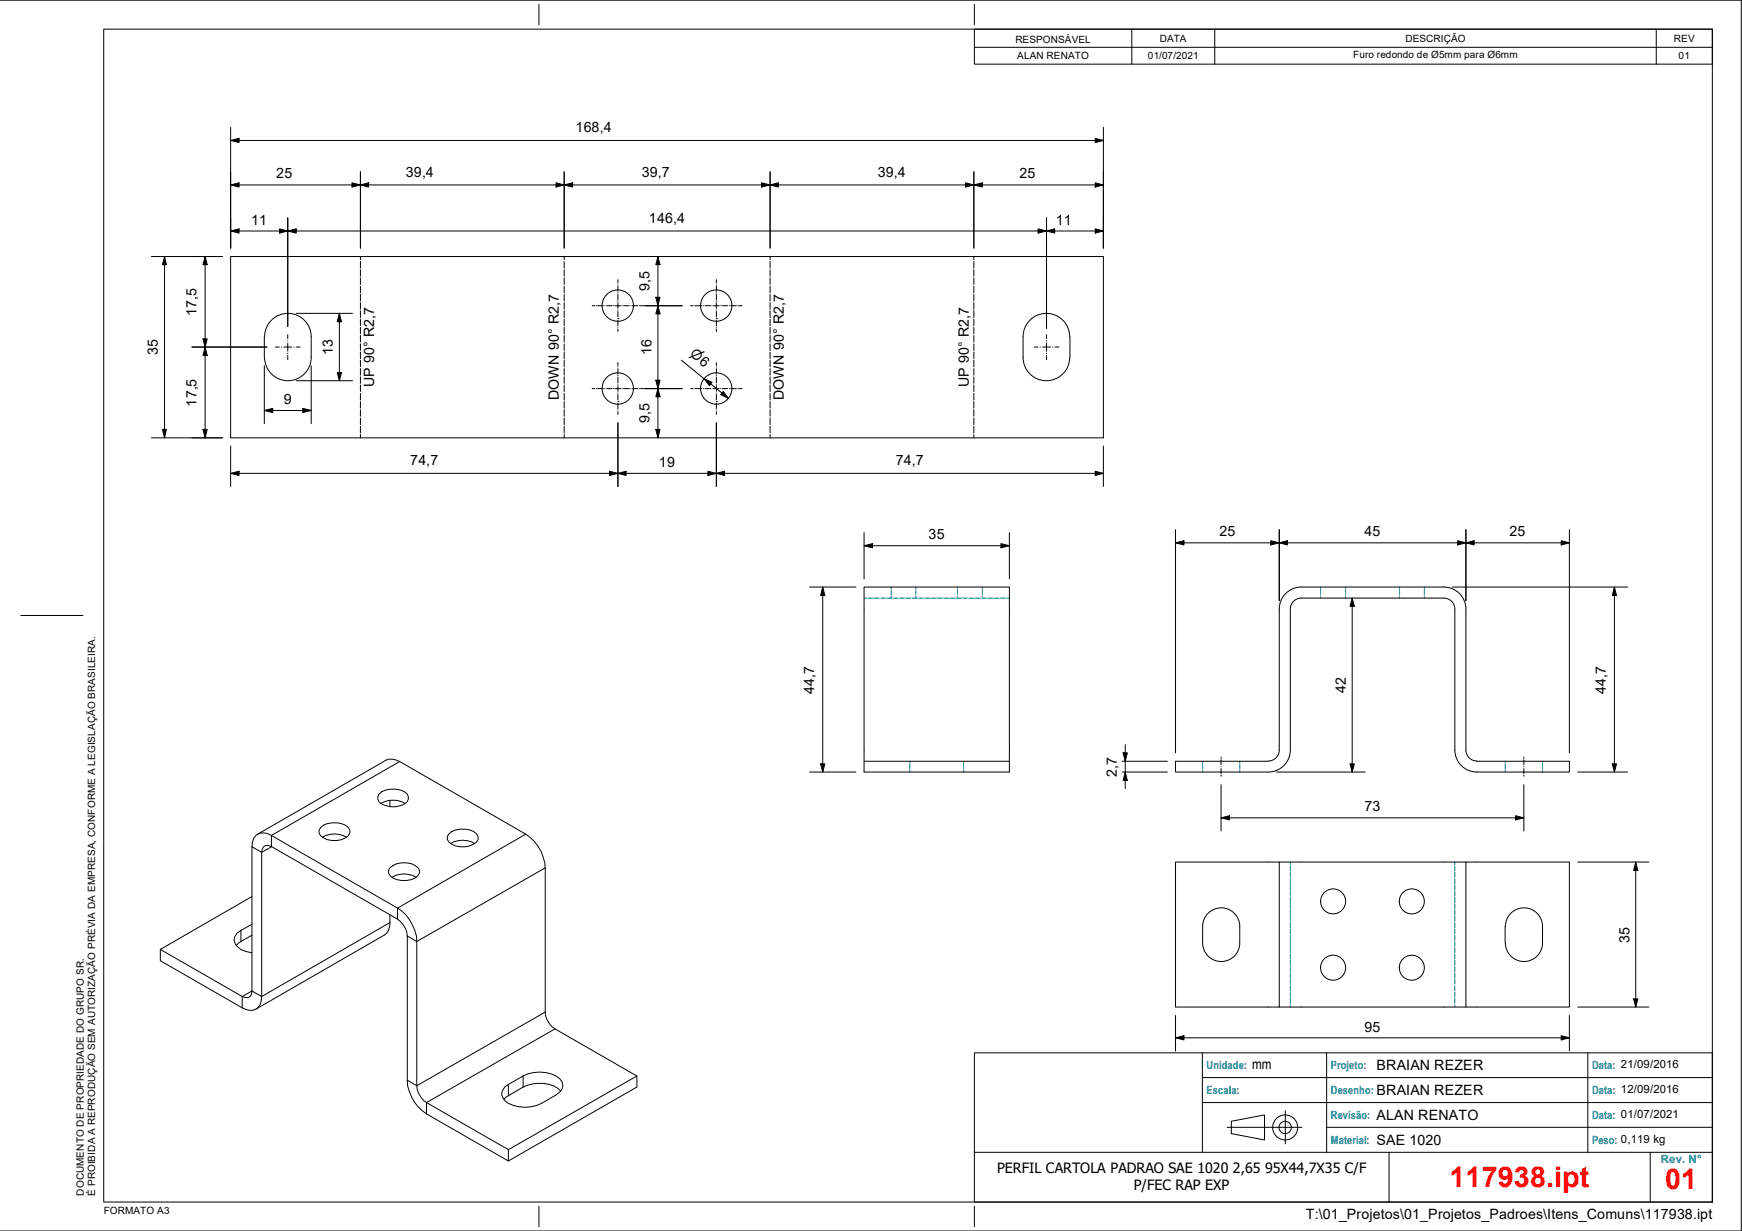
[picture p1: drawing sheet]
<svg xmlns="http://www.w3.org/2000/svg" width="420mm" height="297mm" viewBox="0 0 420 297" stroke-linecap="round" stroke-linejoin="round" font-family="sans-serif">
<!-- layer: Hidden (ISO) -->
<g fill="none" stroke="#0080bf" stroke-width=".24">
<path d="M208.4 144.3h.6M209.4 144.3h1.2M210.9 144.3h1.2M212.4 144.3h1.2M213.9 144.3h1.2M214.9 141.7v.5M214.9 142.5v1M214.9 143.8v.5M215.5 144.3h1.2M217 144.3h1.2M218.5 144.3h1.2M220 144.3h1.2"/>
<path d="M220.9 141.7v.5M220.9 142.5v1M220.9 143.8v.5M221.6 144.3h1.2M223.1 144.3h1.2M224.5 144.3h1.3M226.1 144.3h1.2M227.6 144.3h1.3M229.1 144.3h1.3M230.6 144.3h1.3M230.9 141.7v.5M230.9 142.5v1"/>
<path d="M230.9 143.8v.5M232.2 144.3h1.2M233.7 144.3h1.2M235.2 144.3h1.2M236.7 144.3h1.2M236.9 141.7v.5M236.9 142.5v1M236.9 143.8v.5M238.3 144.3h1.2M239.8 144.3h1.2M241.3 144.3h1.2M242.8 144.3h.7"/>
<path d="M318.5 141.7v.5M318.5 142.5v1M318.5 143.8v.5M324.5 141.7v.5M324.5 142.5v1M324.5 143.8v.5M337.6 141.7v.5M337.6 142.5v1M337.6 143.8v.5M343.5 141.7v.5M343.5 142.5v1M343.5 143.8v.5"/>
<path d="M219.5 183.7v.5M219.5 184.5v1M219.5 185.8v.5M232.4 183.7v.5M232.4 184.5v1M232.4 185.8v.5M290.1 183.7v.5M290.1 184.5v1M290.1 185.8v.5M299 183.7v.5M299 184.5v1M299 185.8v.5"/>
<path d="M363 183.7v.5M363 184.5v1M363 185.8v.5M372 183.7v.5M372 184.5v1M372 185.8v.5M311.2 208v.6M311.2 209v1.2M311.2 210.5v1.2M311.2 212v1.2M311.2 213.5v1.2M311.2 215v1.3"/>
<path d="M311.2 216.5v1.3M311.2 218v1.3M311.2 219.6v1.2M350.9 208v.6M350.9 209v1.2M350.9 210.5v1.2M350.9 212v1.2M350.9 213.5v1.2M350.9 215v1.3M350.9 216.5v1.3M350.9 218v1.3M350.9 219.6v1.2"/>
<path d="M311.2 221.1v1.2M311.2 222.6v1.2M311.2 224.1v1.2M311.2 225.7v1.2M311.2 227.2v1.2M311.2 228.7v1.2M311.2 230.2v1.2M311.2 231.8v1.2M311.2 233.3v1.2M311.2 234.8v1.2M311.2 236.3v1.2M311.2 237.9v1.2"/>
<path d="M311.2 239.4v1.2M350.9 221.1v1.2M350.9 222.6v1.2M350.9 224.1v1.2M350.9 225.7v1.2M350.9 227.2v1.2M350.9 228.7v1.2M350.9 230.2v1.2M350.9 231.8v1.2M350.9 233.3v1.2M350.9 234.8v1.2M350.9 236.3v1.2"/>
<path d="M350.9 237.9v1.2M350.9 239.4v1.2M311.2 240.9v1.2M311.2 242.4v.6M350.9 240.9v1.2M350.9 242.4v.6"/>
</g>
<!-- layer: Visible (ISO) -->
<g fill="none" stroke="#000" stroke-width=".24">
<path d="M55.6 61.9h210.5v43.7h-210.5zM63.8 81.3v5M63.8 86.3a5.6 5.6 0 0 0 5.6 5.6 5.6 5.6 0 0 0 5.7-5.6M63.8 81.2a5.6 5.6 0 0 1 5.6-5.6 5.6 5.6 0 0 1 5.7 5.6M75.1 81.3v5M246.8 81.2a5.6 5.6 0 0 1 5.6-5.6 5.6 5.6 0 0 1 5.6 5.6M246.8 81.3v5M246.8 86.3a5.6 5.6 0 0 0 5.6 5.6 5.6 5.6 0 0 0 5.6-5.6M258.1 81.3v5M308.5 147v34a2.64 2.64 0 0 1-2.6 2.6M311.2 147v34a5.3 5.3 0 0 1-5.3 5.3h-22.4v-2.6h22.4M313.8 141.7h34.4"/>
<path d="M313.8 144.3h34.4M313.8 144.3a2.64 2.64 0 0 0-2.6 2.7M313.8 141.7a5.3 5.3 0 0 0-5.3 5.3M348.3 144.3a2.64 2.64 0 0 1 2.6 2.7M348.3 141.7a5.3 5.3 0 0 1 5.3 5.3M350.9 147v34a5.3 5.3 0 0 0 5.3 5.3h22.3v-2.6h-22.3M353.6 147v34a2.64 2.64 0 0 0 2.6 2.6M77.3 199.7a5.3 5.3 0 0 1 6.7 0 1.5 1.5 0 0 1-.7 2.5 5.4 5.4 0 0 1-6-.5l-.3-.7v-.7zM91.4 191.6a5.4 5.4 0 0 1 6.8 0 1.59 1.59 0 0 1-.7 2.4 5.5 5.5 0 0 1-6.1-.5l-.3-.7v-.6zM91.9 193.9a6 6 0 0 1 5.8 0M94 193.1v1.5M208.4 183.7h35.1v2.6h-35.1z"/>
<path d="M208.4 183.7v-42h35.1v42M60.8 216.3l-22.1 12.8 19.7 11.4a1.44 1.44 0 0 0 1.7 .1 1.44 1.44 0 0 0 .7-1.5v-34.8a2.88 2.88 0 0 1 2.6-3.3l1 .1 1.1 .5 30.4 17.5a10.1 10.1 0 0 1 4.6 8.1v34.8a5.2 5.2 0 0 0 2.4 4.1l19.7 11.3 31-17.8M62.2 201.3l30.9-17.9a3.6 3.6 0 0 1 3.3 .4l30.4 17.5a10.3 10.3 0 0 1 4.7 8.1v34.8a5.2 5.2 0 0 0 2.4 4.1l19.7 11.3v2.7l-31 17.8M77.7 202a5.6 5.6 0 0 1 5.9 0M94.1 209.3a5.3 5.3 0 0 1 6.7 0l.4 .7a2.21 2.21 0 0 1-2 2.3 4.6 4.6 0 0 1-5.5-1.6v-.7zM94.6 211.7a5.6 5.6 0 0 1 5.8 0M108.3 201.2a5.3 5.3 0 0 1 6.6 0 1.5 1.5 0 0 1-.7 2.5 5.4 5.4 0 0 1-5.9-.5l-.4-.6v-.7zM108.6 203.6a5.6 5.6 0 0 1 5.9 0M308.5 208h-25v35h25M353.6 208h24.9v35h-24.9zM353.6 208h-45.1v35h45.1M38.7 229.1v2.7l19.7 11.4a2.94 2.94 0 0 0 4.3-.6l.4-2.1v-34.8a1.46 1.46 0 0 1 .7-1.6 1.46 1.46 0 0 1 1.7 .2l30.4 17.5a5.6 5.6 0 0 1 2.3 4.1v34.8a10.3 10.3 0 0 0 4.7 8.1l19.7 11.3v-2.7"/>
<path d="M60.8 225.7l-2.7 1.5-1.1 .9M60.8 223l-2.7 1.5a2.34 2.34 0 0 0-.8 4l.9 .7 2.6 .7M94 220.8a5.9 5.9 0 0 1-.7 4.4l-31.6 18.3M290.1 227.5v-4a4.5 4.5 0 0 1 4.4-4.4 4.5 4.5 0 0 1 4.5 4.4v4M290.1 227.5a4.5 4.5 0 0 0 4.4 4.5 4.5 4.5 0 0 0 4.5-4.5M363 223.5v4M363.1 227.5a4.5 4.5 0 0 0 4.5 4.5 4.5 4.5 0 0 0 4.4-4.5M363.1 223.5a4.5 4.5 0 0 1 4.5-4.4 4.5 4.5 0 0 1 4.4 4.4v4M121.7 262.3a15.2 15.2 0 0 1 8.5-3.6 7.3 7.3 0 0 1 4.8 1.6 2.1 2.1 0 0 1 0 3.2 12 12 0 0 1-9.8 3.6 4.4 4.4 0 0 1-4.2-3.1zM135.3 263.3a8.1 8.1 0 0 0-9.1-1l-4.2 2.5-.5 .5"/>
<circle cx="149" cy="73.7" r="3.8"/>
<circle cx="172.8" cy="73.7" r="3.8"/>
<circle cx="149" cy="93.7" r="3.8"/>
<circle cx="172.8" cy="93.7" r="3.8"/>
<circle cx="321.5" cy="217.5" r="3"/>
<circle cx="340.5" cy="217.5" r="3"/>
<circle cx="321.5" cy="233.5" r="3"/>
<circle cx="340.5" cy="233.5" r="3"/>
</g>
<!-- layer: Visible Narrow (ISO) -->
<path d="M96.4 183.8l-30.9 17.8v2.7M60.8 204.3l2.3 1.4 2.4-1.4M126.8 201.3l-30.9 17.8v2.7M131.5 209.4l-31 17.8-2.3-1.3M58.1 224.5v2.7M94 222.6l-30.9 17.9-2.3-1.4-2.4 1.4v2.7M126.2 259.6v2.7M131.5 244.2l-31 17.8-2.3-1.3M133.9 248.3l-31 17.8v2.7M122.6 261.7v2.7" fill="none" stroke="#000" stroke-width=".24"/>
<!-- layer: Bend Centerline (ISO) -->
<g fill="none" stroke="#000" stroke-width=".24">
<path d="M86.9 61.9v.8M86.9 63.1v1.6M86.9 65.1v1.6M86.9 67v1.6M86.9 69.1v1.6M86.9 71v1.6M86.9 73v1.6M86.9 75v1.6M86.9 77v1.6M86.9 79v1.6M136.1 61.9v.8M136.1 63.1v1.6"/>
<path d="M136.1 65.1v1.6M136.1 67v1.6M136.1 69.1v1.6M136.1 71v1.6M136.1 73v1.6M136.1 75v1.6M136.1 77v1.6M136.1 79v1.6M185.7 61.9v.8M185.7 63.1v1.6M185.7 65.1v1.6M185.7 67v1.6"/>
<path d="M185.7 69.1v1.6M185.7 71v1.6M185.7 73v1.6M185.7 75v1.6M185.7 77v1.6M185.7 79v1.6M234.9 61.9v.8M234.9 63.1v1.6M234.9 65.1v1.6M234.9 67v1.6M234.9 69.1v1.6M234.9 71v1.6"/>
<path d="M234.9 73v1.6M234.9 75v1.6M234.9 77v1.6M234.9 79v1.6M86.9 80.9v1.6M86.9 83v1.6M86.9 84.9v1.6M86.9 86.9v1.6M86.9 88.9v1.6M86.9 90.9v1.6M86.9 92.9v1.6M86.9 94.9v1.6"/>
<path d="M86.9 96.9v1.6M86.9 98.9v1.5M136.1 80.9v1.6M136.1 83v1.6M136.1 84.9v1.6M136.1 86.9v1.6M136.1 88.9v1.6M136.1 90.9v1.6M136.1 92.9v1.6M136.1 94.9v1.6M136.1 96.9v1.6M136.1 98.9v1.5"/>
<path d="M185.7 80.9v1.6M185.7 83v1.6M185.7 84.9v1.6M185.7 86.9v1.6M185.7 88.9v1.6M185.7 90.9v1.6M185.7 92.9v1.6M185.7 94.9v1.6M185.7 96.9v1.6M185.7 98.9v1.5M234.9 80.9v1.6M234.9 83v1.6"/>
<path d="M234.9 84.9v1.6M234.9 86.9v1.6M234.9 88.9v1.6M234.9 90.9v1.6M234.9 92.9v1.6M234.9 94.9v1.6M234.9 96.9v1.6M234.9 98.9v1.5M86.9 100.9v1.6M86.9 102.9v1.5M86.9 104.8v.8M136.1 100.9v1.6"/>
<path d="M136.1 102.9v1.5M136.1 104.8v.8M185.7 100.9v1.6M185.7 102.9v1.5M185.7 104.8v.8M234.9 100.9v1.6M234.9 102.9v1.5M234.9 104.8v.8"/>
</g>
<!-- layer: Border (ISO) -->
<path d="M0 0h420v297h-420M25 7h388v283.1h-388zM130 1.1v4.9M235 1.1v4.9M5 148.5h15M130 291.1v4.9M235 291.1v4.9" fill="none" stroke="#000" stroke-width=".24"/>
<!-- layer: Title (ISO) -->
<g fill="none" stroke="#000" stroke-width=".24">
<path d="M235 254h178v36.1h-178zM290 254v24.1M320 254v24.1M383 254v24.1M235 278.1h178M290 266.1h123M290 260h123M296 272h18M297 270.6l8-1.6v6.1l-8-1.6zM310 268v8M320 272h93M335 278.1v12"/>
<path d="M398 278.1v12"/>
<circle cx="310" cy="272.1" r="3"/>
<circle cx="310" cy="272.1" r="1.49"/>
</g>
<!-- layer: Dimension (ISO) -->
<g fill="none" stroke="#000" stroke-width=".24">
<path d="M55.6 33.9l2.1-.5v1zM55.6 33.9h210.5M55.6 30.7v29.2M264.2 33.4l1.9 .5-1.9 .5zM266.1 30.7v29.2M55.6 55.7l2.1-.5v1zM55.6 44.6l2.1-.5v1zM55.6 55.7h210.5M55.6 44.6h210.5M67.4 55.2l2 .5-2 .5zM69.4 55.7l2-.5v1zM69.4 52.6v26.2"/>
<path d="M84.9 44.1l2 .5-2 .5zM86.9 44.6l2-.5v1zM86.9 41.5v18.4M134.1 44.1l2 .5-2 .5zM136.1 44.6l2-.5v1zM136.1 41.5v18.4M183.7 44.1l2 .5-2 .5zM185.7 44.6l2-.5v1zM185.7 41.5v18.4M232.9 44.1l2 .5-2 .5zM234.9 44.6l2-.5v1zM234.9 41.5v18.4"/>
<path d="M250.4 55.2l2 .5-2 .5zM252.4 55.7l2-.5v1zM252.4 52.6v26.6M264.2 55.2l1.9 .5-1.9 .5zM264.2 44.1l1.9 .5-1.9 .5zM36.5 61.9h17.2M39.7 61.9l.4 2h-.9zM39.7 61.9v43.7M49.5 61.9l.5 2h-1zM49.5 61.9v43.7M71.4 75.6h13.6M81.9 75.6l.5 2h-1.1z"/>
<path d="M81.9 75.6v16.3M155.5 73.8h9M158.2 71.7h1l-.5 2.1zM158.7 61.9l.5 2h-1zM158.7 73.8l.5 1.9h-1zM158.7 61.9v43.7M46.3 83.7h18.1M49 81.8h1l-.5 1.9zM49.5 83.7l.5 2.1h-1zM63.8 99l2-.5v1.1zM63.8 99h11.3M63.8 88.3v13.9"/>
<path d="M71.4 91.9h13.6M73 98.5l2.1 .5-2.1 .6zM75.1 88.3v13.9M81.3 89.9h1.1l-.5 2zM155.5 93.8h9M158.2 91.7h1l-.5 2.1zM158.7 93.8l.5 1.9h-1zM164.3 86.9l11.4 9.2M169.9 91.4l1.8 .9-.6 .8zM174.4 94.5l1.3 1.6-1.8-.9zM36.5 105.6h17.2M39.2 103.6h.9l-.4 2z"/>
<path d="M49 103.6h1l-.5 2zM55.6 114.2l2.1-.5v1zM55.6 107.6v9.8M55.6 114.2h210.5M147 113.7l2 .5-2 .5zM149 114.2l2-.5v1zM149 102v15.4M158.2 103.6h1l-.5 2zM170.8 113.7l2 .5-2 .5zM172.8 114.2l2-.5v1zM172.8 102v15.4M264.2 113.7l1.9 .5-1.9 .5z"/>
<path d="M266.1 107.6v9.8M208.4 131.7l2-.5v1zM208.4 131.7h35.1M208.4 128.5v11.2M241.4 131.2l2.1 .5-2.1 .5zM243.5 128.5v11.2M283.5 131l2.1-.5v1zM283.5 131h95M283.5 127.8v53.9M306.5 130.5l2 .5-2 .5zM308.5 131l2-.5v1zM308.5 127.8v17.2"/>
<path d="M351.5 130.5l2.1 .5-2.1 .5zM353.6 131l1.9-.5v1zM353.6 127.8v17.2M376.6 130.5l1.9 .5-1.9 .5zM378.5 127.8v53.9M195.3 141.7h11.1M198.4 141.7l.5 2h-1zM198.4 141.7v44.6M326.1 144.3l.5 2h-1zM326.1 144.3v42M350.3 141.7h42.3M389.4 141.7l.5 2h-1z"/>
<path d="M389.4 141.7v44.6M271.4 179.7v10.6M195.3 186.3h11.1M197.9 184.3h1l-.5 2zM270.6 186.3h11M270.6 183.7h11M270.9 181.7h1l-.5 2zM271.4 186.3l.5 2h-1zM294.5 197.3l2-.5v1.1zM294.5 197.3h73M294.5 189.3v11.2M307.9 186.3h21.4"/>
<path d="M325.6 184.3h1l-.5 2zM365.6 196.8l1.9 .5-1.9 .6zM367.5 189.3v11.2M380.6 186.3h12M388.9 184.3h1l-.5 2zM380.6 208h17.1M394.5 208l.5 2h-1zM394.5 208v35M283.5 250.4l2.1-.5v1zM283.5 245v8.6M283.5 250.4h95M376.6 249.9l1.9 .5-1.9 .5z"/>
<path d="M378.5 245v8.6M380.6 243h17.1M394 241h1l-.5 2z"/>
</g>
<g fill="#000">
<path d="M55.6 33.9l2.1-.5v1zM264.2 33.4l1.9 .5-1.9 .5zM55.6 55.7l2.1-.5v1zM55.6 44.6l2.1-.5v1zM67.4 55.2l2 .5-2 .5zM69.4 55.7l2-.5v1zM84.9 44.1l2 .5-2 .5zM86.9 44.6l2-.5v1zM134.1 44.1l2 .5-2 .5zM136.1 44.6l2-.5v1zM183.7 44.1l2 .5-2 .5zM185.7 44.6l2-.5v1z"/>
<path d="M232.9 44.1l2 .5-2 .5zM234.9 44.6l2-.5v1zM250.4 55.2l2 .5-2 .5zM252.4 55.7l2-.5v1zM264.2 55.2l1.9 .5-1.9 .5zM264.2 44.1l1.9 .5-1.9 .5zM39.7 61.9l.4 2h-.9zM49.5 61.9l.5 2h-1zM81.9 75.6l.5 2h-1.1zM158.2 71.7h1l-.5 2.1zM158.7 61.9l.5 2h-1zM158.7 73.8l.5 1.9h-1z"/>
<path d="M49 81.8h1l-.5 1.9zM49.5 83.7l.5 2.1h-1zM63.8 99l2-.5v1.1zM73 98.5l2.1 .5-2.1 .6zM81.3 89.9h1.1l-.5 2zM158.2 91.7h1l-.5 2.1zM158.7 93.8l.5 1.9h-1zM169.9 91.4l1.8 .9-.6 .8zM174.4 94.5l1.3 1.6-1.8-.9zM39.2 103.6h.9l-.4 2zM49 103.6h1l-.5 2zM55.6 114.2l2.1-.5v1z"/>
<path d="M147 113.7l2 .5-2 .5zM149 114.2l2-.5v1zM158.2 103.6h1l-.5 2zM170.8 113.7l2 .5-2 .5zM172.8 114.2l2-.5v1zM264.2 113.7l1.9 .5-1.9 .5zM208.4 131.7l2-.5v1zM241.4 131.2l2.1 .5-2.1 .5zM283.5 131l2.1-.5v1zM306.5 130.5l2 .5-2 .5zM308.5 131l2-.5v1zM351.5 130.5l2.1 .5-2.1 .5z"/>
<path d="M353.6 131l1.9-.5v1zM376.6 130.5l1.9 .5-1.9 .5zM198.4 141.7l.5 2h-1zM326.1 144.3l.5 2h-1zM389.4 141.7l.5 2h-1zM197.9 184.3h1l-.5 2zM270.9 181.7h1l-.5 2zM271.4 186.3l.5 2h-1zM294.5 197.3l2-.5v1.1zM325.6 184.3h1l-.5 2zM365.6 196.8l1.9 .5-1.9 .6zM388.9 184.3h1l-.5 2z"/>
<path d="M394.5 208l.5 2h-1zM283.5 250.4l2.1-.5v1zM376.6 249.9l1.9 .5-1.9 .5zM394 241h1l-.5 2z"/>
</g>
<!-- layer: Center Mark (ISO) -->
<g fill="none" stroke="#000" stroke-width=".24">
<path d="M142.8 73.8h.6M143.8 73.8h.1M144.2 73.8h1.3M145.9 73.8h.1M146.3 73.8h1.3M148 73.8h.1M148.3 73.8h1.4M149 76.9h.1M149 67.5v.7M149 68.5v.1M149 68.9v1.4M149 70.6v.1"/>
<path d="M149 71v1.4M149 72.7v.1M149 73.1v1.3M149 74.8v.1M149 75.2v1.3M149 77.3v1.3M149 78.9v.1M149 79.4v.6M150.1 73.8h.1M150.4 73.8h1.4M152.1 73.8h.1M152.5 73.8h1.4"/>
<path d="M154.2 73.8h.1M154.6 73.8h.7M166.6 73.8h.6M167.6 73.8h.1M168 73.8h1.3M169.6 73.8h.1M170.1 73.8h1.3M171.7 73.8h.1M172.1 73.8h1.4M172.8 76.9h.1M172.8 67.5v.7M172.8 68.5v.1"/>
<path d="M172.8 68.9v1.4M172.8 70.6v.1M172.8 71v1.4M172.8 72.7v.1M172.8 73.1v1.3M172.8 74.8v.1M172.8 75.2v1.3M172.8 77.3v1.3M172.8 78.9v.1M172.8 79.4v.6M173.8 73.8h.1M174.2 73.8h1.3"/>
<path d="M175.9 73.8h.1M176.3 73.8h1.3M178 73.8h.1M178.4 73.8h.6M66.4 83.7h1M67.9 83.7h.1M68.5 83.7h1.9M69.4 80.8v.9M69.4 82.2v.1M69.4 82.8v2M69.4 85.2v.1M69.4 85.8v1"/>
<path d="M70.9 83.7h.1M71.4 83.7h1M142.8 93.8h.6M143.8 93.8h.1M144.2 93.8h1.3M145.9 93.8h.1M146.3 93.8h1.3M148 93.8h.1M148.3 93.8h1.4M149 96.9h.1M149 87.5v.7M149 88.5v.1"/>
<path d="M149 88.9v1.4M149 90.6v.1M149 91v1.4M149 92.7v.1M149 93.1v1.3M149 94.8v.1M149 95.2v1.3M149 97.3v1.3M149 98.9v.1M149 99.4v.6M150.1 93.8h.1M150.4 93.8h1.4"/>
<path d="M152.1 93.8h.1M152.5 93.8h1.4M154.2 93.8h.1M154.6 93.8h.7M166.6 93.8h.6M167.6 93.8h.1M168 93.8h1.3M169.6 93.8h.1M170.1 93.8h1.3M171.7 93.8h.1M172.1 93.8h1.4M172.8 96.9h.1"/>
<path d="M172.8 87.5v.7M172.8 88.5v.1M172.8 88.9v1.4M172.8 90.6v.1M172.8 91v1.4M172.8 92.7v.1M172.8 93.1v1.3M172.8 94.8v.1M172.8 95.2v1.3M172.8 97.3v1.3M172.8 98.9v.1M172.8 99.4v.6"/>
<path d="M173.8 93.8h.1M174.2 93.8h1.3M175.9 93.8h.1M176.3 93.8h1.3M178 93.8h.1M178.4 93.8h.6M249.4 83.7h1M250.9 83.7h.1M251.5 83.7h1.9M252.4 80.8v.9M252.4 82.2v.1M252.4 82.8v2"/>
<path d="M252.4 85.2v.1M252.4 85.8v1M253.9 83.7h.1M254.4 83.7h1"/>
</g>
<!-- layer: Centerline (ISO) -->
<path d="M294.5 182.7v.3M294.5 183.3v1.2M294.5 185h.1M294.5 185.5v1.2M294.5 187v.3M367.5 182.7v.3M367.5 183.3v1.2M367.5 185h.1M367.5 185.5v1.2M367.5 187v.3" fill="none" stroke="#000" stroke-width=".24"/>
<!-- layer: Symbol (ISO) -->
<path d="M235 7h178v8.5h-178zM235 11.4h178M273 7v8.5M293 7v8.5M399.5 7v8.5" fill="none" stroke="#000" stroke-width=".24"/>
<g font-size="6.9" fill="#f00">
<text x="349.6" y="286.4">117938.ipt</text>
<text x="401.6" y="287">01</text>
</g>
<g font-size="3.4">
<text x="138.8" y="31.9">168,4</text>
<text x="66.6" y="43">25</text>
<text x="97.9" y="42.6">39,4</text>
<text x="154.8" y="42.6">39,7</text>
<text x="211.7" y="42.6">39,4</text>
<text x="245.9" y="43">25</text>
<text x="156.5" y="53.8">146,4</text>
<text x="60.6" y="54.2">11</text>
<text x="254.6" y="54.2">11</text>
<text x="156.7" y="70.3" transform="rotate(-90 156.7 70.3)">9,5</text>
<text x="47.4" y="76.2" transform="rotate(-90 47.4 76.2)">17,5</text>
<text x="38.1" y="85.7" transform="rotate(-90 38.1 85.7)">35</text>
<text x="80.3" y="85.7" transform="rotate(-90 80.3 85.7)">13</text>
<text x="157.1" y="85.7" transform="rotate(-90 157.1 85.7)">16</text>
<text x="90.2" y="93.5" transform="rotate(-90 90.2 93.5)">UP 90° R2,7</text>
<text x="233.7" y="93.5" transform="rotate(-90 233.7 93.5)">UP 90° R2,7</text>
<text x="47.4" y="98.1" transform="rotate(-90 47.4 98.1)">17,5</text>
<text x="68.5" y="97.5">9</text>
<text x="134.8" y="96.6" transform="rotate(-90 134.8 96.6)">DOWN 90° R2,7</text>
<text x="189" y="96.6" transform="rotate(-90 189 96.6)">DOWN 90° R2,7</text>
<text x="156.7" y="102.1" transform="rotate(-90 156.7 102.1)">9,5</text>
<text x="98.9" y="112.2">74,7</text>
<text x="158.9" y="112.6">19</text>
<text x="216.1" y="112.2">74,7</text>
<text x="224" y="130.1">35</text>
<text x="294.1" y="129.4">25</text>
<text x="329.1" y="129.4">45</text>
<text x="364.1" y="129.4">25</text>
<text x="196.4" y="167.4" transform="rotate(-90 196.4 167.4)">44,7</text>
<text x="324.6" y="167.2" transform="rotate(-90 324.6 167.2)">42</text>
<text x="387.3" y="167.4" transform="rotate(-90 387.3 167.4)">44,7</text>
<text x="269.4" y="187.4" transform="rotate(-90 269.4 187.4)">2,7</text>
<text x="329.1" y="195.8">73</text>
<text x="393" y="227.4" transform="rotate(-90 393 227.4)">35</text>
<text x="329.1" y="248.9">95</text>
<text x="302" y="257.9">mm</text>
<text x="332" y="258.3">BRAIAN REZER</text>
<text x="332" y="264.3">BRAIAN REZER</text>
<text x="332" y="270.3">ALAN RENATO</text>
<text x="332" y="276.3">SAE 1020</text>
<text x="240.5" y="283">PERFIL CARTOLA PADRAO SAE 1020</text>
<text x="273.5" y="287.1">P/FEC RAP EXP</text>
<text x="297.4" y="283">2,65</text>
<text x="305.1" y="283">95X44,7X35 C/F</text>
<text x="315" y="294.1">T:\01_Projetos\01_Projetos_Padroes\Itens_Comuns\117938.ipt</text>
</g>
<text font-size="3.2" x="166.2" y="85.8" transform="rotate(39 166.2 85.8)">⌀6</text>
<g font-size="2.7" fill="#008080">
<text x="291" y="258">Unidade:</text>
<text x="321" y="258">Projeto:</text>
<text x="384" y="258">Data: 21/09/2016</text>
<text x="291" y="264">Escala:</text>
<text x="321" y="264">Desenho:</text>
<text x="384" y="264">Data: 12/09/2016</text>
<text x="321" y="270.1">Revisão:</text>
<text x="384" y="270.1">Data: 01/07/2021</text>
<text x="321" y="276">Material:</text>
<text x="384" y="276">Peso: 0,119 kg</text>
<text x="400.6" y="280.5">Rev. N°</text>
</g>
<g font-size="2.4">
<text x="244.9" y="10.3">RESPONSÁVEL</text>
<text x="279.7" y="10.1">DATA</text>
<text x="339" y="10">DESCRIÇÃO</text>
<text x="403.7" y="10.1">REV</text>
<text x="245.4" y="14.3">ALAN RENATO</text>
<text x="276.9" y="14.3">01/07/2021</text>
<text x="326.4" y="14.1">Furo redondo de Ø5mm para Ø6mm</text>
<text x="404.9" y="14.3">01</text>
<text x="20.3" y="288.5" transform="rotate(-90 20.3 288.5)">DOCUMENTO DE PROPRIEDADE DO GRUPO SR.</text>
<text x="23" y="288.5" transform="rotate(-90 23 288.5)">É PROIBIDA A REPRODUÇÃO SEM AUTORIZAÇÃO PRÉVIA DA EMPRESA, CONFORME A LEGISLAÇÃO BRASILEIRA.</text>
<text x="25" y="292.8">FORMATO A3</text>
</g>
</svg>
